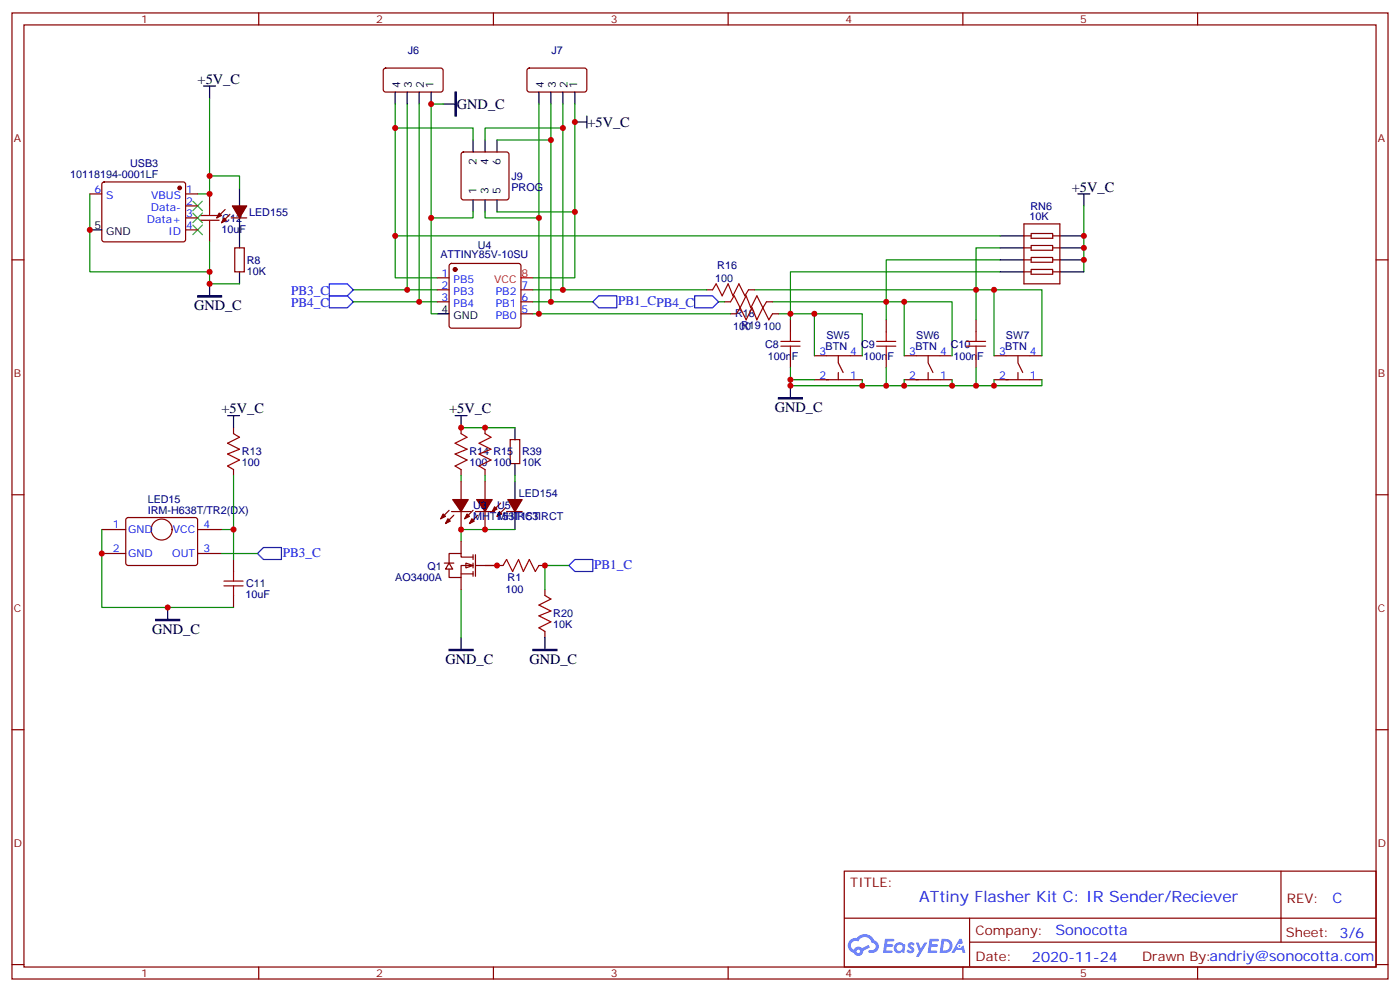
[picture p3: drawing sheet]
<svg xmlns="http://www.w3.org/2000/svg" width="412mm" height="292mm" viewBox="0 0 412 292" stroke-linecap="round" stroke-linejoin="round" font-family="sans-serif">
<g fill="none" stroke="#870000" stroke-width=".35">
<path d="M3.5 3.8h405.4v284.3h-405.4zM7.1 7.3h398.2v277.3h-398.2zM76.2 3.8v3.5M145.3 3.8v3.5M214.5 3.8v3.5M283.6 3.8v3.5M352.8 3.8v3.5M3.5 76.5h3.6M405.3 76.5h3.6M3.5 145.6h3.6M405.3 145.6h3.6M3.5 214.8h3.6"/>
<path d="M405.3 214.8h3.6M248.7 256.4h156.6v28.2h-156.6zM377.3 256.4v20.9M248.7 270.2h156.5M285.6 277.3h119.6M285.6 270.2v14.2M3.5 283.9h3.6M76.2 284.6v3.5M145.3 284.6v3.5M214.5 284.6v3.5M283.6 284.6v3.5M352.8 284.6v3.5"/>
<path d="M405.3 283.9h3.6"/>
</g>
<g fill="#5487ff">
<path d="M267.7 277.6a1.22 1.22 0 0 1 1.7 .2l-.4 .6a.47 .47 0 0 0-.3-.4 .47 .47 0 0 0-.5 .2l.1 .2a1.14 1.14 0 0 1 .8 1.8 1.14 1.14 0 0 1-1.9 0l-.2-.2 .5-.6 .7 .5a.29 .29 0 0 0 .3-.3 .29 .29 0 0 0-.2-.3 1.04 1.04 0 0 1-.6-1.7z"/>
<path d="M260.7 276.3h2.4l.3 .2-.2 .5-1.8 .1-.1 .8h1.5l.3 .4-.3 .4h-1.6l-.2 1.1h1.7l.2 .3-.2 .3-2.6 .1z"/>
<path d="M273.8 276.3h2.4l.3 .2-.1 .5-1.8 .1-.2 .8h1.6l.3 .4-.4 .4h-1.6l-.1 1.1h1.7l.2 .3-.2 .3-2.6 .1z"/>
<path d="M282.6 276.3h.7l.3 1.3-.6 .3a.69 .69 0 0 0-1 .3 .69 .69 0 0 0 .4 .9 .69 .69 0 0 0 .9-.6l.5-.2 .6 2.2h-.8l-.2-.9h-1.8l-.5 .9h-.8z"/>
<path d="M269.8 277.4h.8l.6 1.8 1.1-1.8h.9l-2.6 4.2h-.8l.9-1.5z"/>
<path d="M277.4 276.3l-.6 4.2h1.3a2.11 2.11 0 0 0 2.5-2.1 2.11 2.11 0 0 0-2.5-2.1zM278.1 277.1a1.39 1.39 0 0 1 1.7 1.4 1.39 1.39 0 0 1-1.8 1.3h-.3z"/>
<path d="M263.7 277.9a1.54 1.54 0 0 0-.1 2.2 1.54 1.54 0 0 0 2.2 .1l.6 .3 .3-2.3-.2-.3h-.4a1.49 1.49 0 0 0-2.4 0zM264 278.9a.94 .94 0 0 1 1.8 0 .94 .94 0 0 1-1.8 0z"/>
<path d="M250.4 276.7a2.18 2.18 0 0 0 1.1 3.7 1.44 1.44 0 0 0 1.6 .9 1.44 1.44 0 0 0 1.2-1.4l2-1.1-.5-.7-1.9 1a1.47 1.47 0 0 0-2.4 .4 1.39 1.39 0 0 1-.7-1.9 1.39 1.39 0 0 1 2-.5 2.12 2.12 0 0 1 2.2-1.3 2.12 2.12 0 0 1 1.9 1.7 1.14 1.14 0 0 1 1.1 1.4 1.14 1.14 0 0 1-1.7 .7 .43 .43 0 0 0-.5 .4 .43 .43 0 0 0 .4 .5 1.98 1.98 0 0 0 2.5-1.2 1.98 1.98 0 0 0-1.2-2.6 3.1 3.1 0 0 0-5.3-.6l-.9 .1zM252.3 280a.55 .55 0 0 1 1.1 0 .55 .55 0 0 1-1.1 0z"/>
<circle cx="282.6" cy="278.4" r=".26"/>
</g>
<g fill="none" stroke="#008700" stroke-width=".35">
<path d="M61.7 28.9v28.2h-3.5M116.4 30.6v51.2h12.4M116.4 37.7h22.9v3.5M119.9 30.6v54.7h-15.8M123.5 30.6v58.2h5.3M130.5 30.6h-3.5v61.8h1.8M158.7 30.6v61.8h-1.7M162.3 30.6v58.2h-5.3M165.8 30.6v54.7h-8.8M165.8 37.7h-22.9v3.5M169.3 30.6v51.2h-12.3M26.5 57.1v22.9h35.2v3.5h8.9"/>
<path d="M61.7 51.8h8.9v3.5M146.4 41.2h15.9M61.7 71.2v8.8M116.4 69.4h178.2M139.3 62.4v1.7h-12.3M142.9 62.4v1.7h15.8M146.4 62.4h22.9M294.6 76.5h-33.5v17.6M294.6 73h-7.1v21.1M319.3 60.6v19.4M104.1 88.8h19.4M119.9 85.3h8.9"/>
<path d="M158.7 92.4h56.5M162.3 88.8h12.3M165.8 85.3h42.3M211.7 88.8h1.7M222.2 85.3h70.6v19.4M227.5 88.8h38.8v15.9M229.3 92.4h10.6v12.3M239.9 92.4h14.1v12.3M266.3 88.8h14.2v15.9M292.8 85.3h14.1v19.4M294.6 80h-61.8v14.1M232.8 108.2v3.6"/>
<path d="M239.9 111.8h-7.1v1.7h33.5v-1.7M254 111.8v1.7M261.1 108.2v5.3M280.5 111.8v1.7M287.5 108.2v5.3M292.8 111.8v1.7h-26.5M306.9 111.8v1.7h-14.1M68.8 140v24.7M135.8 125.9h15.9M135.8 140v1.7M142.9 140v1.7M151.7 140v1.7"/>
<path d="M30 155.9v22.9h38.8M65.3 155.9h3.5M151.7 155.9h-15.9v3.5M65.3 162.9h10.5M135.8 173.5v14.1M142.9 166.4h3.5M167.6 166.4h-7.1v7.1"/>
</g>
<g fill="#870000" stroke="#870000" stroke-width=".35">
<path d="M68.4 60.6h4.3l-2.1 3.5z"/>
<path d="M66 64.1l.7 .7-1.4 .7z"/>
<path d="M64.6 62.7l.7 .7-1.4 .7z"/>
<path d="M149.6 147h4.2l-2.1 3.6z"/>
<path d="M147.1 150.6l.7 .7-1.4 .7z"/>
<path d="M145.7 149.2l.7 .7-1.4 .7z"/>
<path d="M140.4 147h4.6l-2.1 3.6z"/>
<path d="M137.6 151.3l.7 .7-1.4 .7z"/>
<path d="M139 152.7l.7 .7-1.4 .7z"/>
<path d="M133.3 147h4.6l-2.1 3.6z"/>
<path d="M130.5 151.3l.7 .7-1.4 .7z"/>
<path d="M131.9 152.7l.7 .7-1.4 .7z"/>
<circle cx="134.1" cy="79.3" r=".53"/>
</g>
<g fill="none" stroke="#870000" stroke-width=".35">
<path d="M113.1 20.2l.5-.2 16.5 .1 .4 .6v6l-.7 .4-16.5-.1-.4-.6v-5.7zM155.5 20.2l.4-.2 16.5 .1 .5 .6-.1 6-.6 .4-16.5-.1-.5-.6v-5.7zM61.7 57.1v3.5M136.1 44.9l.4-.2h12.7l.5 .2 .2 .5v12.7l-.2 .5-.5 .2h-12.7l-.5-.2-.2-.5v-12.7zM61.7 67.7v3.5M66.3 61.7l-2.4 2.4M67.7 63.1l-2.4 2.4M68.1 64.1h4.6M69.1 73h2.9v7h-2.9zM132.5 77.7l.5-.2h19.8l.5 .2 .2 .5v17.7l-.3 .5-.4 .2h-19.8l-.5-.2-.2-.5v-17.7zM301.6 69.4h2.1M301.6 65.9h10.6v17.6h-10.6z"/>
<path d="M301.6 73h2.1M301.6 76.5h2.1M303.7 79.3h6.4v1.4h-6.4zM303.7 75.8h6.4v1.4h-6.4zM303.7 72.2h6.4v1.5h-6.4zM303.7 68.7h6.4v1.4h-6.4zM310.1 69.4h2.1M310.1 73h2.1M310.1 76.5h2.1M128.8 81.8h3.5M128.8 85.3h3.5M128.8 88.8h3.5"/>
<path d="M153.5 85.3h3.5M153.5 88.8h3.5M153.5 92.4h3.5M208.1 85.3h1.8M213.4 88.8h1.8M215.2 92.4h1.8M220.5 85.3h1.7M225.8 88.8h1.7M227.5 92.4h1.8M232.8 94.1v3.5M261.1 94.1v3.5M287.5 94.1v3.5"/>
<path d="M301.6 80h2.1M310.1 80h2.1M232.8 104.7v3.5M239.9 104.7h14.1M239.9 111.8h14.1M246.9 104.7v2.1l1.5 2.8M246.9 109.6v2.2M261.1 104.7v3.5M266.3 104.7h14.2M266.3 111.8h14.2M273.4 104.7v2.1l1.4 2.8M273.4 109.6v2.2"/>
<path d="M287.5 104.7v3.5M292.8 104.7h14.1M292.8 111.8h14.1M299.9 104.7v2.1l1.4 2.8M299.9 109.6v2.2M68.8 125.9v1.7M68.8 138.2v1.8M135.8 125.9v1.7M135.8 138.2v1.8M142.9 125.9v1.7M142.9 138.2v1.8M150.3 129.4h2.8v7.1h-2.8z"/>
<path d="M30 155.9h7M37.3 152.5l.4-.2 20.1 .1 .4 .6-.1 13-.6 .4h-20l-.5-.7v-12.7zM58.2 155.9h7.1M132.3 150.2l-2.5 2.5M133 150.6h5.6M133.7 151.6l-2.5 2.5M135.8 141.7v5.3M135.8 150.6v5.3M139.3 150.2l-2.4 2.5M140.1 150.6h5.6M140.8 151.6l-2.5 2.5M142.9 141.7v5.3"/>
<path d="M142.9 150.6v5.3M147.5 148.1l-2.5 2.5M148.9 149.5l-2.5 2.5M149.2 150.6h4.6M30 162.9h7M58.2 162.9h7.1M68.8 164.7v3.5M68.8 175.3v3.5M146.4 166.4h1.8M158.7 166.4h1.8M160.5 173.5v1.8M160.5 185.8v1.8"/>
<circle cx="47.6" cy="155.9" r="3.1"/>
</g>
<g fill="none" stroke="#000" stroke-width=".35">
<path d="M60 25.3h3.5M61.7 25.3v3.6M116.4 27.1v3.5M119.9 27.1v3.5M123.5 27.1v3.5M127 27.1v3.5M130.5 30.6h3.6M158.7 27.1v3.5M162.3 27.1v3.5M165.8 27.1v3.5M169.3 27.1v3.5M169.3 35.9h3.6"/>
<path d="M172.9 34.1v3.6M70.6 55.3v5.3M139.3 41.2v3.5M139.3 58.8v3.6M142.9 41.2v3.5M142.9 58.8v3.6M146.4 41.2v3.5M146.4 58.8v3.6M317.5 57.1h3.5M319.3 57.1v3.5M70.6 64.1v8.9M294.6 76.5h7"/>
<path d="M294.6 73h7M294.6 69.4h7M312.2 76.5h7.1M312.2 73h7.1M312.2 69.4h7.1M61.7 83.5v3.6M70.6 80v3.5M128.8 92.4h3.5M294.6 80h7M312.2 80h7.1M232.8 113.5v3.6M67 122.3h3.6"/>
<path d="M68.8 122.3v3.6M134.1 122.3h3.5M135.8 122.3v3.6M151.7 125.9v3.5M151.7 136.5v3.5M151.7 141.7v5.3M151.7 150.6v5.3M49.4 178.8v3.5M135.8 187.6v3.5M160.5 187.6v3.5"/>
</g>
<path d="M153.5 81.8h3.5" fill="none" stroke="#f00" stroke-width=".35"/>
<path d="M134.1 27.1h.3v7h-.3zM58.2 87.1h7.1v.3h-7.1zM229.3 117.1h7.1v.3h-7.1zM45.9 182.3h7v.4h-7zM132.3 191.1h7v.4h-7zM157 191.1h7v.4h-7z" fill="#000" stroke="#000" stroke-width=".35"/>
<g fill="none" stroke="#a10000" stroke-width=".35">
<path d="M58.9 64.8h5.7M58.9 63.4h5.7M61.7 60.6v2.8M61.7 64.8v2.9M209.9 85.3l1.1-1.8 1.7 3.6 1.8-3.6 1.4 3.6 1.8-3.6 1.7 3.6 1.1-1.8M215.2 88.8l1.1-1.7 3.5 7 1.7-3.5 1.5 3.5 2.8-5.3M217 92.4l2.8-5.3 1.4 3.5 1.8-3.5 3.5 7 1-1.7M232.8 97.6v2.9M261.1 97.6v2.9M287.5 97.6v2.9M230 101.9h5.7M230 100.5h5.7"/>
<path d="M232.8 101.9v2.8M258.2 101.9h5.7M258.2 100.5h5.7M261.1 101.9v2.8M284.7 101.9h5.6M284.7 100.5h5.6M287.5 101.9v2.8M68.8 127.6l1.8 1.1-3.6 1.8 3.6 1.7-3.6 1.4 3.6 1.8-3.6 1.8 1.8 1M135.8 127.6l1.8 1.1-3.5 1.8 3.5 1.7-3.5 1.4 3.5 1.8-3.5 1.8 1.7 1M142.9 127.6l1.7 1.1-3.5 1.8 3.5 1.7-3.5 1.4 3.5 1.8-3.5 1.8 1.8 1M66 172.4h5.6M66 171h5.6"/>
<path d="M68.8 168.2v2.8M68.8 172.4v2.9M148.2 166.4l1-1.7 1.8 3.5 1.8-3.5 1.4 3.5 1.7-3.5 1.8 3.5 1-1.8M160.5 175.3l1.8 1-3.6 1.8 3.6 1.7-3.6 1.5 3.6 1.7-3.6 1.8 1.8 1"/>
</g>
<path d="M56.8 59.2l2.8 2.8M59.6 59.2l-2.8 2.8M56.8 66.3l2.8 2.8M56.8 62.7l2.8 2.8M59.6 66.3l-2.8 2.8M59.6 62.7l-2.8 2.8" fill="none" stroke="#3c3" stroke-width=".35"/>
<path d="M97 83.5h5.3l1.8 1.8-1.8 1.8h-5.3zM97 87.1h5.3l1.8 1.7-1.8 1.8h-5.3zM174.6 88.8l1.8-1.7h5.3v3.5h-5.3zM204.6 87.1h5.3l1.8 1.7-1.8 1.8h-5.3zM75.8 162.9l1.8-1.8h5.3v3.6h-5.3zM167.6 166.4l1.7-1.7h5.3v3.5h-5.3z" fill="none" stroke="#00f" stroke-width=".35"/>
<g fill="#fff" stroke="#870000" stroke-width=".35">
<path d="M137.2 165.7l2.1 .7-2.1 .7z"/>
<path d="M132.3 165.7l1 1.8h-2.1z"/>
</g>
<g fill="none" stroke="#870000" stroke-width=".35">
<path d="M26.5 57.1h3.5M30.2 53.8l.5-.2h23.3l.5 .2 .2 .5-.1 16.5-.6 .4-23.6-.1-.4-.6v-16.2zM54.7 57.1h3.5M54.7 60.6h3.5M54.7 64.1h3.5M54.7 67.7h3.5M135.8 159.4v3.5M130.9 165.7h2.8M135.8 168.9h3.5M135.8 170v3.5M139.3 164h-3.5v-1.1h-3.5v2.8M139.3 166.4h-3.5v3.6h-3.5v-2.5"/>
<path d="M139.3 163.3v1.4M139.3 165.7v1.4M139.3 168.2v1.4M140.1 163.3v6.3M140.1 166.4h6.3"/>
</g>
<circle cx="52.9" cy="55.3" r=".53" fill="#870000" stroke="#870000" stroke-width=".35"/>
<path d="M26.5 67.7h3.5" fill="none" stroke="#000" stroke-width=".35"/>
<g fill="#c00">
<circle cx="266.3" cy="113.5" r=".88"/>
<circle cx="292.8" cy="113.5" r=".88"/>
<circle cx="280.5" cy="113.5" r=".88"/>
<circle cx="254" cy="113.5" r=".88"/>
<circle cx="239.9" cy="92.4" r=".88"/>
<circle cx="266.3" cy="88.8" r=".88"/>
<circle cx="292.8" cy="85.3" r=".88"/>
<circle cx="287.5" cy="113.5" r=".88"/>
<circle cx="261.1" cy="113.5" r=".88"/>
<circle cx="261.1" cy="88.8" r=".88"/>
<circle cx="287.5" cy="85.3" r=".88"/>
<circle cx="232.8" cy="113.5" r=".88"/>
<circle cx="232.8" cy="92.4" r=".88"/>
<circle cx="232.8" cy="111.8" r=".88"/>
<circle cx="319.3" cy="76.5" r=".88"/>
<circle cx="319.3" cy="73" r=".88"/>
<circle cx="319.3" cy="69.4" r=".88"/>
<circle cx="61.7" cy="51.8" r=".88"/>
<circle cx="61.7" cy="57.1" r=".88"/>
<circle cx="169.3" cy="35.9" r=".88"/>
<circle cx="61.7" cy="80" r=".88"/>
<circle cx="30" cy="162.9" r=".88"/>
<circle cx="61.7" cy="83.5" r=".88"/>
<circle cx="135.8" cy="125.9" r=".88"/>
<circle cx="142.9" cy="125.9" r=".88"/>
<circle cx="127" cy="30.6" r=".88"/>
<circle cx="68.8" cy="155.9" r=".88"/>
<circle cx="127" cy="64.1" r=".88"/>
<circle cx="158.8" cy="64.1" r=".88"/>
<circle cx="169.3" cy="62.4" r=".88"/>
<circle cx="116.4" cy="37.7" r=".88"/>
<circle cx="162.3" cy="41.2" r=".88"/>
<circle cx="165.8" cy="37.7" r=".88"/>
<circle cx="160.5" cy="166.4" r=".88"/>
<circle cx="162.3" cy="88.8" r=".88"/>
<circle cx="119.9" cy="85.3" r=".88"/>
<circle cx="158.8" cy="92.4" r=".88"/>
<circle cx="165.8" cy="85.3" r=".88"/>
<circle cx="123.5" cy="88.8" r=".88"/>
<circle cx="116.4" cy="69.4" r=".88"/>
<circle cx="142.9" cy="155.9" r=".88"/>
<circle cx="135.8" cy="155.9" r=".88"/>
<circle cx="146.4" cy="166.4" r=".88"/>
<circle cx="26.5" cy="67.7" r=".88"/>
<circle cx="49.4" cy="178.8" r=".88"/>
</g>
<text font-size="4.6" fill="#00f" x="270.8" y="265.4">ATtiny Flasher Kit C: IR Sender/Reciever</text>
<g font-size="4.2">
<text x="58.2" y="24.6">+5V_C</text>
<text x="134.6" y="32.1">GND_C</text>
<text x="173" y="37.4">+5V_C</text>
<text x="315.7" y="56.4">+5V_C</text>
<text x="57.1" y="91.3">GND_C</text>
<text x="65.3" y="121.6">+5V_C</text>
<text x="132.3" y="121.6">+5V_C</text>
<text x="228.2" y="121.3">GND_C</text>
<text x="44.8" y="186.5">GND_C</text>
<text x="131.2" y="195.4">GND_C</text>
<text x="155.9" y="195.4">GND_C</text>
</g>
<g font-size="4.2" fill="#00f">
<text x="392.5" y="265.7">C</text>
<text x="310.9" y="275.2">Sonocotta</text>
<text x="304" y="283">2020-11-24</text>
</g>
<g font-size="3.9" fill="#00f">
<text x="85.7" y="86.9">PB3_C</text>
<text x="182.1" y="89.8">PB1_CPB4_C</text>
<text x="85.7" y="90.5">PB4_C</text>
<text x="83.3" y="163.8">PB3_C</text>
<text x="175" y="167.4">PB1_C</text>
</g>
<g font-size="3.9" fill="#800">
<text x="250.5" y="261">TITLE:</text>
<text x="379.1" y="265.7">REV:</text>
<text x="287.4" y="275.2">Company:</text>
<text x="378.7" y="275.8">Sheet: 3/6</text>
<text x="287.4" y="282.9">Date:</text>
<text x="336.4" y="282.9">Drawn By:andriy@sonocotta.com</text>
</g>
<g font-size="3.2" fill="#800">
<text x="41.6" y="6.8">1</text>
<text x="110.8" y="6.8">2</text>
<text x="179.9" y="6.8">3</text>
<text x="249.1" y="6.8">4</text>
<text x="318.2" y="6.8">5</text>
<text x="4.1" y="41.9">A</text>
<text x="405.9" y="41.9">A</text>
<text x="4.1" y="111.1">B</text>
<text x="405.9" y="111.1">B</text>
<text x="4.1" y="180.2">C</text>
<text x="405.9" y="180.2">C</text>
<text x="4.1" y="249.3">D</text>
<text x="405.9" y="249.3">D</text>
<text x="41.6" y="287.6">1</text>
<text x="110.8" y="287.6">2</text>
<text x="179.9" y="287.6">3</text>
<text x="249.1" y="287.6">4</text>
<text x="318.2" y="287.6">5</text>
</g>
<g font-size="3.2" fill="#000080">
<text x="120.1" y="15.9">J6</text>
<text x="162.4" y="15.9">J7</text>
<text x="20.7" y="52.5">10118194-0001LF</text>
<text x="38.3" y="49.3">USB3</text>
<text x="150.6" y="53">J9</text>
<text x="150.6" y="56.2">PROG</text>
<text x="65.5" y="65.2">C12</text>
<text x="73.4" y="63.5">LED155</text>
<text x="303.3" y="64.8">10K</text>
<text x="303.6" y="61.8">RN6</text>
<text x="65.3" y="68.5">10uF</text>
<text x="72.7" y="77.6">R8</text>
<text x="129.7" y="76">ATTINY85V-10SU</text>
<text x="140.7" y="73.2">U4</text>
<text x="72.7" y="80.8">10K</text>
<text x="210.7" y="82.9">100</text>
<text x="211.3" y="79.3">R16</text>
<text x="216.6" y="93.4">R18</text>
<text x="215.9" y="97">100</text>
<text x="218.3" y="97">R19</text>
<text x="224.8" y="97">100</text>
<text x="243.4" y="99.7">SW5</text>
<text x="269.9" y="99.7">SW6</text>
<text x="296.3" y="99.7">SW7</text>
<text x="225.4" y="102.3">C8</text>
<text x="226.1" y="105.9">100nF</text>
<text x="243.2" y="102.9">BTN</text>
<text x="253.6" y="102.3">C9</text>
<text x="254.4" y="105.9">100nF</text>
<text x="269.7" y="102.9">BTN</text>
<text x="280.1" y="102.3">C10</text>
<text x="280.8" y="105.9">100nF</text>
<text x="296.1" y="102.9">BTN</text>
<text x="71.3" y="137.3">100</text>
<text x="71.3" y="134">R13</text>
<text x="138.3" y="137.3">100</text>
<text x="138.3" y="134">R14 R15</text>
<text x="145.3" y="137.3">100</text>
<text x="153.8" y="137.3">10K</text>
<text x="153.8" y="134">R39</text>
<text x="43.5" y="148">LED15</text>
<text x="139.3" y="149.9">U3</text>
<text x="146.4" y="149.9">U5</text>
<text x="152.8" y="146.4">LED154</text>
<text x="43.5" y="151.3">IRM-H638T/TR2(DX)</text>
<text x="139.3" y="153.1">MHT153IRCT</text>
<text x="146.4" y="153.1">MHT153IRCT</text>
<text x="125.9" y="167.6">Q1</text>
<text x="72.5" y="172.8">C11</text>
<text x="116.4" y="170.9">AO3400A</text>
<text x="149.5" y="171">R1</text>
<text x="72.3" y="176.1">10uF</text>
<text x="148.9" y="174.7">100</text>
<text x="163" y="184.9">10K</text>
<text x="163" y="181.7">R20</text>
</g>
<g font-size="3.2">
<text x="117.8" y="25.8" transform="rotate(-90 117.8 25.8)">4</text>
<text x="121.4" y="25.8" transform="rotate(-90 121.4 25.8)">3</text>
<text x="124.9" y="25.8" transform="rotate(-90 124.9 25.8)">2</text>
<text x="127.7" y="25.8" transform="rotate(-90 127.7 25.8)">1</text>
<text x="160.2" y="25.8" transform="rotate(-90 160.2 25.8)">4</text>
<text x="163.7" y="25.8" transform="rotate(-90 163.7 25.8)">3</text>
<text x="167.2" y="25.8" transform="rotate(-90 167.2 25.8)">2</text>
<text x="170" y="25.8" transform="rotate(-90 170 25.8)">1</text>
<text x="140.4" y="48.5" transform="rotate(-90 140.4 48.5)">2</text>
<text x="143.9" y="48.5" transform="rotate(-90 143.9 48.5)">4</text>
<text x="147.5" y="48.5" transform="rotate(-90 147.5 48.5)">6</text>
<text x="140.4" y="57.1" transform="rotate(-90 140.4 57.1)">1</text>
<text x="143.9" y="57.1" transform="rotate(-90 143.9 57.1)">3</text>
<text x="147.5" y="57.1" transform="rotate(-90 147.5 57.1)">5</text>
<text x="27.8" y="67.3">5</text>
<text x="31.3" y="69.1">GND</text>
<text x="130.1" y="92">4</text>
<text x="133.6" y="93.8">GND</text>
</g>
<g font-size="3.2" fill="#00f">
<text x="27.8" y="56.7">6</text>
<text x="31.3" y="58.5">S</text>
<text x="44.5" y="58.5">VBUS</text>
<text x="54.9" y="56.7">1</text>
<text x="43.3" y="65.5">Data+</text>
<text x="44.4" y="62">Data-</text>
<text x="54.9" y="60.3">2</text>
<text x="54.9" y="63.8">3</text>
<text x="49.6" y="69.1">ID</text>
<text x="54.9" y="67.3">4</text>
<text x="130.1" y="81.4">1</text>
<text x="133.6" y="83.2">PB5</text>
<text x="130.1" y="84.9">2</text>
<text x="130.1" y="88.5">3</text>
<text x="133.6" y="86.7">PB3</text>
<text x="146" y="86.7">PB2</text>
<text x="153.6" y="88.5">6</text>
<text x="153.6" y="84.9">7</text>
<text x="133.6" y="90.2">PB4</text>
<text x="146" y="93.8">PB0</text>
<text x="146" y="90.2">PB1</text>
<text x="153.6" y="92">5</text>
<text x="241.4" y="104.4">3</text>
<text x="250.5" y="104.4">4</text>
<text x="267.9" y="104.4">3</text>
<text x="276.9" y="104.4">4</text>
<text x="294.3" y="104.4">3</text>
<text x="303.4" y="104.4">4</text>
<text x="241.4" y="111.4">2</text>
<text x="250.5" y="111.4">1</text>
<text x="267.9" y="111.4">2</text>
<text x="276.9" y="111.4">1</text>
<text x="294.3" y="111.4">2</text>
<text x="303.4" y="111.4">1</text>
<text x="33.3" y="155.5">1</text>
<text x="60" y="155.5">4</text>
<text x="37.7" y="156.9">GND</text>
<text x="50.9" y="156.9">VCC</text>
<text x="33.3" y="162.6">2</text>
<text x="37.7" y="164">GND</text>
<text x="50.7" y="164">OUT</text>
<text x="60" y="162.6">3</text>
</g>
<g font-size="3.2" fill="#f00">
<text x="145.6" y="83.2">VCC</text>
<text x="153.6" y="81.4">8</text>
</g>
</svg>
